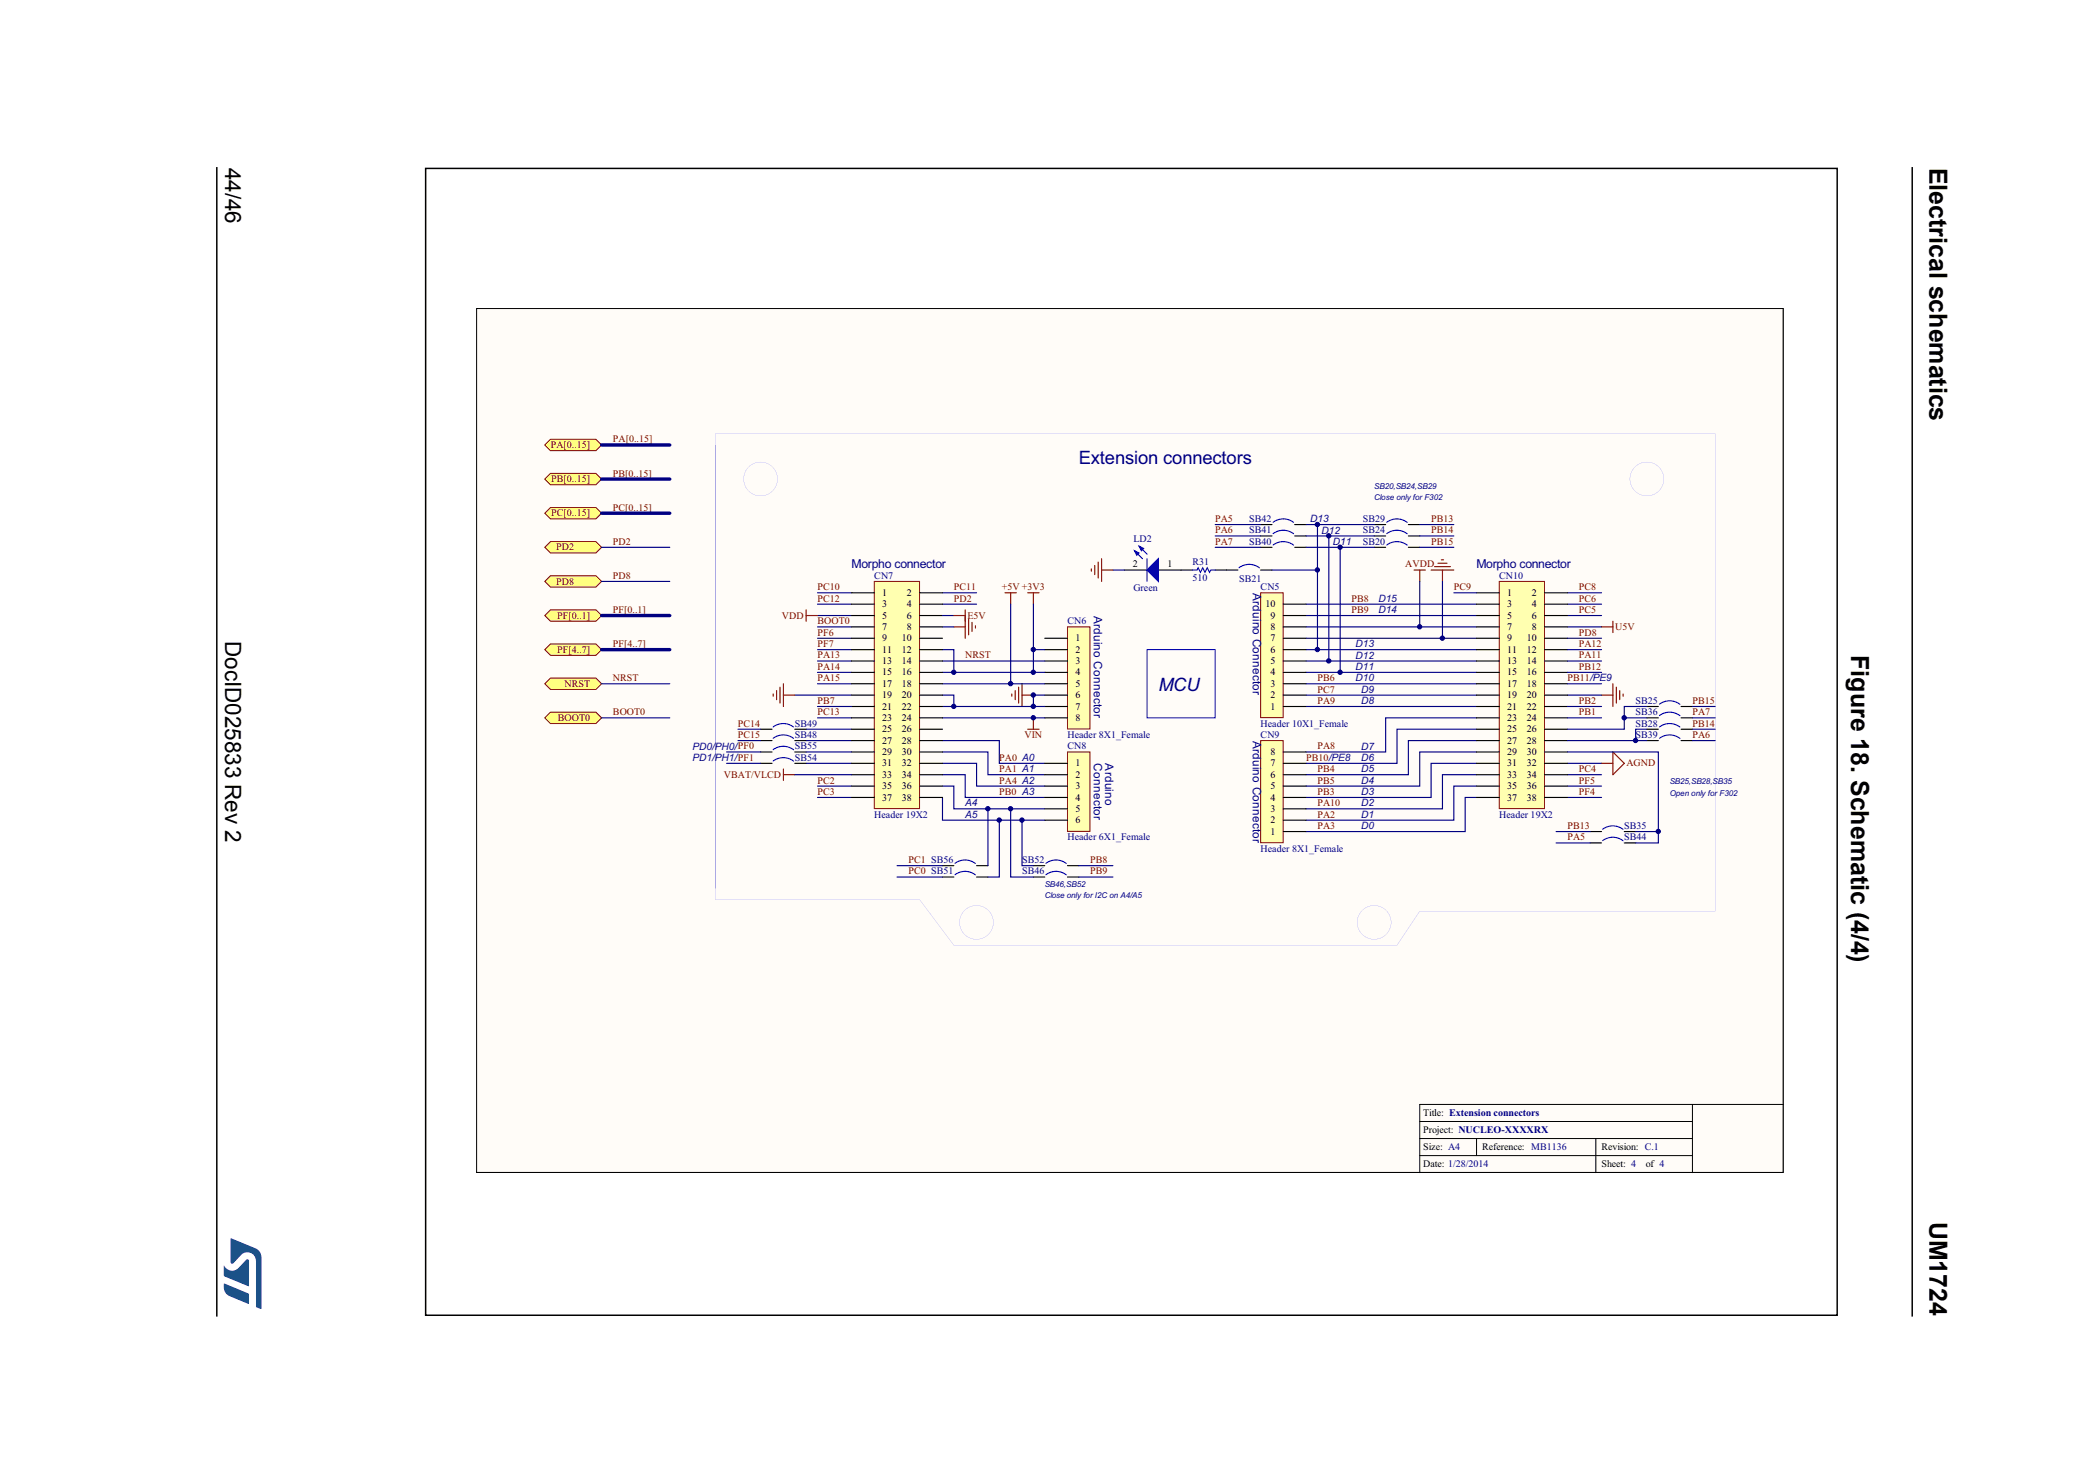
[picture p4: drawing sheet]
<svg xmlns="http://www.w3.org/2000/svg" width="297mm" height="210mm" viewBox="0 0 297 210" stroke-linecap="round" stroke-linejoin="round" font-family="sans-serif">
<path d="M30.7 23.7v162.5M270.7 23.7v162.5" fill="none" stroke="#000" stroke-width=".21"/>
<path d="M31.7 175.3h5.3v10h-5.3z" fill="#fff"/>
<g fill="#005189">
<path d="M32.7 175.3l3.5 1.4a1.34 1.34 0 0 1 .8 1.2v7.3l-.1 .1-.7-.4v-6.4a1.22 1.22 0 0 0-.8-1.2 1.22 1.22 0 0 0-1.4 .4l-.9 1.1-.2 .1-.2-.1z"/>
<path d="M31.7 181.7l3.5 1.4v1.4l-1.6-.6a2.16 2.16 0 0 1-1.9-1.3z"/>
<path d="M31.7 179.1a1.43 1.43 0 0 0 1.8 .6l1.3-1.4 .2-.1 .2 .1v3.7l-3.4-1.3-.1-.2z"/>
</g>
<path d="M67.5 43.7h184.9v122.2h-184.9z" fill="#fffcf8"/>
<path d="M67.5 43.7h184.9v122.2h-184.9z" fill="none" stroke="#000" stroke-width=".14"/>
<path d="M67.5 43.7h184.9v122.2h-184.9z" fill="#fffcf8"/>
<path d="M67.5 43.7h184.9v122.2h-184.9zM201 158.7h38.6M239.6 156.3v9.7M252.5 156.3h-51.5v9.7M201 161.1h38.6M201 163.6h38.6M209 161.1v2.5M225.9 161.1v4.9" fill="none" stroke="#000" stroke-width=".14"/>
<g fill="none" stroke="#000080" stroke-width=".16">
<path d="M184.9 85.5h24.1M184.9 87.1h24.1M184.9 88.7h24.1M184.9 90.3h24.1M184.9 92h24.1M184.9 93.6h24.1M184.9 95.2h24.1M184.9 96.8h24.1M184.9 98.4h24.1M184.9 100h24.1M114.1 103.2h6.5M114.1 104.8h6.5"/>
<path d="M114.1 108h6.5M115.7 111.3h4.9M133.4 104.8h8.1v3.2h6.4M133.4 106.4h6.5v3.3h8M133.4 108h4.8v3.3h9.7M133.4 109.7h3.2v3.2h11.3M133.4 111.3h1.6v3.2h12.9M133.4 112.9v3.2h14.5M133.4 101.6h14.5M209 101.6h-12.8v4.8h-11.3M209 103.2h-11.2v4.8h-12.9M209 104.8h-9.6v4.9h-14.5"/>
<path d="M209 106.4h-8v4.9h-16.1M209 108h-6.4v4.9h-17.7M209 109.7h-4.8v4.8h-19.3M209 111.3h-3.2v4.8h-20.9M209 112.9h-1.6v4.8h-22.5"/>
</g>
<g fill="none" stroke="#800000" stroke-width=".16">
<path d="M203.6 79.7h1.2M204 79.2h.4M142.3 83.9h1.6M143.1 83.9v1.6M143.2 98.2v.3M143.7 97.7v1.3M144.2 97.3v2.2M144.7 98.4h1.6M144.7 96.8v3.2M145.5 83.9h1.6M146.3 83.9v1.6M202.6 80.7h3.2"/>
<path d="M203.1 80.2h2.2M204.2 80.7v1.6"/>
</g>
<path d="M151.1 106.4h3.2v11.3h-3.2z" fill="#ffffb0"/>
<path d="M151.1 106.4h3.2v11.3h-3.2z" fill="none" stroke="#800000" stroke-width=".14"/>
<path d="M147.9 108h3.2M147.9 109.7h3.2M147.9 111.3h3.2M147.9 112.9h3.2M147.9 114.5h3.2M147.9 116.1h3.2" fill="none" stroke="#000" stroke-width=".16"/>
<path d="M151.1 88.7h3.2v14.5h-3.2z" fill="#ffffb0"/>
<path d="M151.1 88.7h3.2v14.5h-3.2z" fill="none" stroke="#800000" stroke-width=".14"/>
<path d="M147.9 90.3h3.2M147.9 92h3.2M147.9 93.6h3.2M147.9 95.2h3.2M147.9 96.8h3.2M147.9 98.4h3.2M147.9 100h3.2M147.9 101.6h3.2" fill="none" stroke="#000" stroke-width=".16"/>
<path d="M178.5 104.8h3.1v14.5h-3.1z" fill="#ffffb0"/>
<path d="M178.5 104.8h3.1v14.5h-3.1z" fill="none" stroke="#800000" stroke-width=".14"/>
<path d="M181.7 117.7h3.2M181.7 116.1h3.2M181.7 114.5h3.2M181.7 112.9h3.2M181.7 111.3h3.2M181.7 109.7h3.2M181.7 108h3.2M181.7 106.4h3.2" fill="none" stroke="#000" stroke-width=".16"/>
<path d="M178.5 83.9h3.1v17.7h-3.1z" fill="#ffffb0"/>
<path d="M178.5 83.9h3.1v17.7h-3.1z" fill="none" stroke="#800000" stroke-width=".14"/>
<path d="M181.7 100h3.2M181.7 98.4h3.2M181.7 96.8h3.2M181.7 95.2h3.2M181.7 93.6h3.2M181.7 92h3.2M181.7 90.3h3.2M181.7 88.7h3.2M181.7 87.1h3.2M181.7 85.5h3.2" fill="none" stroke="#000" stroke-width=".16"/>
<path d="M133.4 100h14.5M133.4 96.8h14.5M133.4 95.2h14.5M133.4 93.6h14.5M133.4 98.4h1.6v1.6M133.4 91.9h1.6v3.3M143.1 85.5v11.3M147.9 98.4h-1.6v1.6M204.2 82.3v8" fill="none" stroke="#000080" stroke-width=".16"/>
<path d="M101.2 61.4h141.6v67.6h-41.8l-3.2 4.8h-62.8l-4.8-6.4h-29l.1-64.4v64.3h28.9l4.8 6.5h62.8l3.2-4.8h41.8v-67.6h-141.5l-.1 64.3z" fill="#00f"/>
<circle cx="138.2" cy="130.6" r="2.39" fill="#fffcf8"/>
<path d="M135.8 130.6a2.41 2.41 0 0 1 4.8 0 2.41 2.41 0 0 1-4.8 0zM135.8 130.6a2.4 2.4 0 0 0 4.8 0 2.4 2.4 0 0 0-4.8 0z" fill="#0000f8"/>
<path d="M145.5 103.2h1.6M146.3 101.6v1.6" fill="none" stroke="#800000" stroke-width=".16"/>
<circle cx="194.5" cy="130.6" r="2.39" fill="#fffcf8"/>
<path d="M192.1 130.6a2.41 2.41 0 0 1 4.8 0 2.41 2.41 0 0 1-4.8 0zM192.1 130.6a2.4 2.4 0 0 0 4.8 0 2.4 2.4 0 0 0-4.8 0z" fill="#0000f8"/>
<circle cx="233.1" cy="67.8" r="2.39" fill="#fffcf8"/>
<path d="M230.7 67.8a2.41 2.41 0 0 1 4.8 0 2.41 2.41 0 0 1-4.8 0zM230.7 67.8a2.4 2.4 0 0 0 4.8 0 2.4 2.4 0 0 0-4.8 0z" fill="#0000f8"/>
<circle cx="107.7" cy="67.8" r="2.39" fill="#fffcf8"/>
<path d="M105.3 67.8a2.41 2.41 0 0 1 4.8 0 2.41 2.41 0 0 1-4.8 0zM105.3 67.8a2.4 2.4 0 0 0 4.8 0 2.4 2.4 0 0 0-4.8 0z" fill="#0000f8"/>
<g fill="none" stroke="#000080" stroke-width=".16">
<path d="M112.5 98.4h8.1M115.7 87.1h4.9M115.7 88.7h4.9M115.7 90.3h4.9M115.7 93.6h4.9M115.7 95.2h4.9M115.7 92h4.9M115.7 83.9h4.9M115.7 85.5h4.9M221.9 88.7h4.8M221.9 83.9h4.8M221.9 85.5h4.8"/>
<path d="M221.9 108h4.8M221.9 111.3h4.8"/>
</g>
<path d="M77.1 63l.8-.8h6.5l.8 .8-.8 .8h-6.5z" fill-rule="evenodd" fill="#ffff80"/>
<path d="M77.9 62.2h6.5l.8 .8-.8 .8h-6.5l-.8-.8z" fill="none" stroke="#800000" stroke-width=".14"/>
<path d="M85.2 63h9.6" fill="none" stroke="#000080" stroke-width=".48"/>
<path d="M77.9 67h6.5l.8 .8-.8 .8h-6.5l-.8-.8z" fill-rule="evenodd" fill="#ffff80"/>
<path d="M77.9 67h6.5l.8 .8-.8 .8h-6.5l-.8-.8z" fill="none" stroke="#800000" stroke-width=".14"/>
<path d="M85.2 67.8h9.6" fill="none" stroke="#000080" stroke-width=".48"/>
<path d="M77.9 71.8h6.5l.8 .8-.8 .8h-6.5l-.8-.8z" fill-rule="evenodd" fill="#ffff80"/>
<path d="M77.9 71.8h6.5l.8 .8-.8 .8h-6.5l-.8-.8z" fill="none" stroke="#800000" stroke-width=".14"/>
<path d="M85.2 72.6h9.6" fill="none" stroke="#000080" stroke-width=".48"/>
<path d="M77.9 76.7h6.5l.8 .8-.8 .8h-6.5l-.8-.8z" fill-rule="evenodd" fill="#ffff80"/>
<path d="M77.9 76.7h6.5l.8 .8-.8 .8h-6.5l-.8-.8z" fill="none" stroke="#800000" stroke-width=".14"/>
<path d="M85.2 77.5h9.6" fill="none" stroke="#000080" stroke-width=".16"/>
<path d="M77.9 81.5h6.5l.8 .8-.8 .8h-6.5l-.8-.8z" fill-rule="evenodd" fill="#ffff80"/>
<path d="M77.9 81.5h6.5l.8 .8-.8 .8h-6.5l-.8-.8z" fill="none" stroke="#800000" stroke-width=".14"/>
<path d="M85.2 82.3h9.6" fill="none" stroke="#000080" stroke-width=".16"/>
<path d="M77.9 86.3h6.5l.8 .8-.8 .8h-6.5l-.8-.8z" fill-rule="evenodd" fill="#ffff80"/>
<path d="M77.9 86.3h6.5l.8 .8-.8 .8h-6.5l-.8-.8z" fill="none" stroke="#800000" stroke-width=".14"/>
<path d="M85.2 87.1h9.6" fill="none" stroke="#000080" stroke-width=".48"/>
<path d="M109.5 98.2v.3M109.9 97.7v1.3M110.4 97.3v2.2M110.9 98.4h1.6M110.9 96.8v3.2M226.7 98.4h1.6M228.3 96.8v3.2M228.8 97.3v2.2M229.3 97.7v1.3M229.8 98.2v.3M226.7 108h1.6M228.3 106.4l1.6 1.6-1.6 1.7z" fill="none" stroke="#800000" stroke-width=".16"/>
<path d="M133.4 83.9h4.8M115.7 112.9h4.9M221.9 109.7h4.8M221.9 112.9h4.8" fill="none" stroke="#000080" stroke-width=".16"/>
<path d="M77.9 96h6.5l.8 .8-.8 .8h-6.5l-.8-.8z" fill-rule="evenodd" fill="#ffff80"/>
<path d="M77.9 96h6.5l.8 .8-.8 .8h-6.5l-.8-.8z" fill="none" stroke="#800000" stroke-width=".14"/>
<path d="M85.2 96.8h9.6M147.9 92h-1.6v3.2M201 82.3v6.4M102.9 106.4h4.8M102.9 108h4.8M104.5 103.2h3.2M104.5 104.8h3.2" fill="none" stroke="#000080" stroke-width=".16"/>
<path d="M107.7 104.8h1.6M107.7 103.2h1.6M107.7 106.4h1.6M107.7 108h1.6M112.5 104.8h1.6M112.5 103.2h1.6M112.5 106.4h1.6M112.5 108h1.6" fill="none" stroke="#000" stroke-width=".16"/>
<path d="M109.5 104.5a2.4 2.4 0 0 1 2.8 0M109.5 102.9a2.4 2.4 0 0 1 2.8 0M109.5 106.1a2.4 2.4 0 0 1 2.8 0M109.5 107.7a2.4 2.4 0 0 1 2.8 0" fill="none" stroke="#00f" stroke-width=".16"/>
<path d="M114.1 87.1h1.6M114.1 86.3v1.6M200.2 80.7h1.6M201 80.7v1.6M226.7 88.7h1.6M228.3 87.9v1.6" fill="none" stroke="#800000" stroke-width=".16"/>
<path d="M77.9 100.8h6.5l.8 .8-.8 .8h-6.5l-.8-.8z" fill-rule="evenodd" fill="#ffff80"/>
<path d="M77.9 100.8h6.5l.8 .8-.8 .8h-6.5l-.8-.8z" fill="none" stroke="#800000" stroke-width=".14"/>
<path d="M221.9 87.1h4.8M85.2 101.6h9.6" fill="none" stroke="#000080" stroke-width=".16"/>
<path d="M110.9 109.7h1.6M110.9 108.8v1.7" fill="none" stroke="#800000" stroke-width=".16"/>
<path d="M77.9 91.1h6.5l.8 .9-.8 .8h-6.5l-.8-.8z" fill-rule="evenodd" fill="#ffff80"/>
<path d="M77.9 91.1h6.5l.8 .9-.8 .8h-6.5l-.8-.8z" fill="none" stroke="#800000" stroke-width=".14"/>
<path d="M85.2 92h9.6" fill="none" stroke="#000080" stroke-width=".48"/>
<g fill="none" stroke="#000080" stroke-width=".16">
<path d="M172 74.2h6.5M172 75.9h6.5M172 77.5h6.5M184.9 74.2h9.6M184.9 75.9h9.6M184.9 77.5h9.6M186.5 74.2v17.8M188.1 75.9v17.7M189.7 77.5v17.7M201 74.2h4.8M201 75.9h4.8M201 77.5h4.8"/>
<path d="M115.7 96.8h4.9M133.4 88.7h1.6M133.4 85.5h4.8M146.3 85.5v6.5M221.9 98.4h4.8M239.6 100h3.2M115.7 101.6h4.9M139.9 114.5v8M141.5 116.1v8h-1.6M143.1 114.5v9.6h3.2M144.7 116.1v6.4h1.6M220.3 117.7h4.8"/>
<path d="M220.3 119.3h4.8M239.6 101.6h3.2M239.6 103.2h3.2M239.6 104.8h3.2M127 122.5h6.4M127 124.1h6.4M152.7 122.5h4.9M152.7 124.1h4.9"/>
</g>
<path d="M135 88.7h1.6M136.6 87.1v3.2M137.1 87.6v2.3M137.6 88.1v1.3M138.1 88.6v.3" fill="none" stroke="#800000" stroke-width=".16"/>
<g fill="none" stroke="#000" stroke-width=".16">
<path d="M178.5 74.2h1.6M178.5 75.9h1.6M178.5 77.5h1.6M183.3 74.2h1.6M183.3 75.9h1.6M183.3 77.5h1.6M194.5 74.2h1.7M194.5 75.9h1.7M194.5 77.5h1.7M199.4 74.2h1.6M199.4 75.9h1.6M199.4 77.5h1.6"/>
<path d="M233.2 100h1.6M238 100h1.6M225.1 117.7h1.6M225.1 119.3h1.6M229.9 117.7h1.6M229.9 119.3h1.6M233.2 101.6h1.6M233.2 103.2h1.6M233.2 104.8h1.6M238 101.6h1.6M238 103.2h1.6M238 104.8h1.6"/>
<path d="M133.4 122.5h1.6M133.4 124.1h1.6M138.2 122.5h1.7M138.2 124.1h1.7M146.3 122.5h1.6M146.3 124.1h1.6M151.1 122.5h1.6M151.1 124.1h1.6"/>
</g>
<g fill="none" stroke="#00f" stroke-width=".16">
<path d="M180.2 73.9a2.4 2.4 0 0 1 2.9 0M180.2 75.5a2.4 2.4 0 0 1 2.9 0M180.2 77.1a2.4 2.4 0 0 1 2.9 .1M196.3 73.9a2.4 2.4 0 0 1 2.9 0M196.3 75.5a2.4 2.4 0 0 1 2.9 0M196.3 77.1a2.4 2.4 0 0 1 2.9 .1M234.9 99.7a2.4 2.4 0 0 1 2.9 0M226.9 117.4a2.4 2.4 0 0 1 2.9 0M226.9 119a2.4 2.4 0 0 1 2.9 0M234.9 101.3a2.4 2.4 0 0 1 2.9 0M234.9 102.9a2.4 2.4 0 0 1 2.9 0M234.9 104.5a2.4 2.4 0 0 1 2.9 0"/>
<path d="M135.2 122.2a2.4 2.4 0 0 1 2.9 0M135.2 123.8a2.4 2.4 0 0 1 2.9 0M148.1 122.2a2.4 2.4 0 0 1 2.8 0M148.1 123.8a2.4 2.4 0 0 1 2.8 0"/>
</g>
<path d="M162.4 92h9.6v9.6h-9.6z" fill="none" stroke="#00f" stroke-width=".14"/>
<path d="M123.8 82.3h6.4v32.1h-6.4z" fill="#ffffb0"/>
<path d="M123.8 82.3h6.4v32.1h-6.4z" fill="none" stroke="#800000" stroke-width=".14"/>
<g fill="none" stroke="#000" stroke-width=".16">
<path d="M120.6 83.9h3.2M120.6 85.5h3.2M120.6 87.1h3.2M120.6 88.7h3.2M120.6 90.3h3.2M120.6 92h3.2M120.6 93.6h3.2M120.6 95.2h3.2M120.6 96.8h3.2M120.6 98.4h3.2M120.6 100h3.2M130.2 83.9h3.2"/>
<path d="M130.2 85.5h3.2M130.2 87.1h3.2M130.2 88.7h3.2M130.2 90.3h3.2M130.2 92h3.2M130.2 93.6h3.2M130.2 95.2h3.2M130.2 96.8h3.2M130.2 98.4h3.2M130.2 100h3.2M120.6 101.6h3.2M120.6 103.2h3.2"/>
<path d="M120.6 104.8h3.2M120.6 106.4h3.2M120.6 108h3.2M120.6 109.7h3.2M120.6 111.3h3.2M120.6 112.9h3.2M130.2 101.6h3.2M130.2 103.2h3.2M130.2 104.8h3.2M130.2 106.4h3.2M130.2 108h3.2M130.2 109.7h3.2"/>
<path d="M130.2 111.3h3.2M130.2 112.9h3.2"/>
</g>
<path d="M212.2 82.3h6.4v32.1h-6.4z" fill="#ffffb0"/>
<path d="M212.2 82.3h6.4v32.1h-6.4z" fill="none" stroke="#800000" stroke-width=".14"/>
<g fill="none" stroke="#000" stroke-width=".16">
<path d="M159.2 80.7h3.2M164 80.7h3.2M209 83.9h3.2M209 85.5h3.2M209 87.1h3.2M209 88.7h3.2M209 90.3h3.2M209 92h3.2M209 93.6h3.2M209 95.2h3.2M209 96.8h3.2M209 98.4h3.2"/>
<path d="M209 100h3.2M218.7 83.9h3.2M218.7 85.5h3.2M218.7 87.1h3.2M218.7 88.7h3.2M218.7 90.3h3.2M218.7 92h3.2M218.7 93.6h3.2M218.7 95.2h3.2M218.7 96.8h3.2M218.7 98.4h3.2M218.7 100h3.2"/>
<path d="M209 101.6h3.2M209 103.2h3.2M209 104.8h3.2M209 106.4h3.2M209 108h3.2M209 109.7h3.2M209 111.3h3.2M209 112.9h3.2M218.7 101.6h3.2M218.7 103.2h3.2M218.7 104.8h3.2M218.7 106.4h3.2"/>
<path d="M218.7 108h3.2M218.7 109.7h3.2M218.7 111.3h3.2M218.7 112.9h3.2"/>
</g>
<g fill="none" stroke="#000080" stroke-width=".16">
<path d="M115.7 100h4.9M205.8 83.9h3.2M221.9 100h4.8M221.9 90.3h4.8M221.9 91.9h4.8M221.9 93.6h4.8M221.9 95.2h4.8M221.9 96.8h4.8M233.2 100h-3.3v3.2h-8M112.5 109.7h8.1M114.1 106.4h6.5M221.9 106.4h12.9v12.9h-3.3"/>
<path d="M221.9 101.6h4.8M221.9 104.8h11.3M229.9 101.6h3.3M231.5 117.7h3.3M233.2 103.2h-1.7v1.6"/>
</g>
<path d="M164 79.1v3.2l-1.6-1.6z" fill="#00f"/>
<path d="M160.6 77.9l1.1 1.2M161.3 77.3l1.1 1.1M164 79.1v3.2l-1.6-1.6z" fill="none" stroke="#00f" stroke-width=".16"/>
<path d="M160.6 77.9l.7 .4-.4 .3z" fill="#00f"/>
<path d="M160.6 77.9l.7 .4-.4 .3z" fill="none" stroke="#00f" stroke-width=".16"/>
<path d="M161.3 77.3l.6 .3-.3 .3z" fill="#00f"/>
<path d="M161.3 77.3l.6 .3-.3 .3zM162.4 79.1v3.2M168.8 80.7h.7l.1-.3 .3 .6 .4-.6 .3 .6 .3-.6 .3 .6 .2-.3h.6M175.4 80.4a2.4 2.4 0 0 1 2.9 0" fill="none" stroke="#00f" stroke-width=".16"/>
<path d="M167.2 80.7h1.6M172 80.7h3.2M178.5 80.7h1.6" fill="none" stroke="#000" stroke-width=".16"/>
<path d="M133.4 87.1h1.6M157.6 80.7h1.6M180.1 80.7h6.4" fill="none" stroke="#000080" stroke-width=".16"/>
<path d="M155.5 79.6v2.2M155.9 79.1v3.2M135 87.1h1.6M136.6 86.3v1.6M154.5 80.5v.3M155 80v1.3M155.9 80.7h1.7" fill="none" stroke="#800000" stroke-width=".16"/>
<circle cx="135" cy="100" r=".31" fill="#000080"/>
<circle cx="135" cy="100" r=".31" fill="none" stroke="#000080" stroke-width=".14"/>
<circle cx="135" cy="95.2" r=".31" fill="#000080"/>
<circle cx="135" cy="95.2" r=".31" fill="none" stroke="#000080" stroke-width=".14"/>
<circle cx="139.8" cy="114.5" r=".31" fill="#000080"/>
<circle cx="139.8" cy="114.5" r=".31" fill="none" stroke="#000080" stroke-width=".14"/>
<circle cx="141.4" cy="116.1" r=".31" fill="#000080"/>
<circle cx="141.4" cy="116.1" r=".31" fill="none" stroke="#000080" stroke-width=".14"/>
<circle cx="143.1" cy="114.5" r=".31" fill="#000080"/>
<circle cx="143.1" cy="114.5" r=".31" fill="none" stroke="#000080" stroke-width=".14"/>
<circle cx="143.1" cy="96.8" r=".31" fill="#000080"/>
<circle cx="143.1" cy="96.8" r=".31" fill="none" stroke="#000080" stroke-width=".14"/>
<circle cx="144.7" cy="116.1" r=".31" fill="#000080"/>
<circle cx="144.7" cy="116.1" r=".31" fill="none" stroke="#000080" stroke-width=".14"/>
<circle cx="146.3" cy="101.6" r=".31" fill="#000080"/>
<circle cx="146.3" cy="101.6" r=".31" fill="none" stroke="#000080" stroke-width=".14"/>
<circle cx="146.3" cy="100" r=".31" fill="#000080"/>
<circle cx="146.3" cy="100" r=".31" fill="none" stroke="#000080" stroke-width=".14"/>
<circle cx="146.3" cy="98.4" r=".31" fill="#000080"/>
<circle cx="146.3" cy="98.4" r=".31" fill="none" stroke="#000080" stroke-width=".14"/>
<circle cx="146.3" cy="95.2" r=".31" fill="#000080"/>
<circle cx="146.3" cy="95.2" r=".31" fill="none" stroke="#000080" stroke-width=".14"/>
<circle cx="146.3" cy="91.9" r=".31" fill="#000080"/>
<circle cx="146.3" cy="91.9" r=".31" fill="none" stroke="#000080" stroke-width=".14"/>
<circle cx="186.5" cy="91.9" r=".31" fill="#000080"/>
<circle cx="186.5" cy="91.9" r=".31" fill="none" stroke="#000080" stroke-width=".14"/>
<circle cx="186.5" cy="80.7" r=".31" fill="#000080"/>
<circle cx="186.5" cy="80.7" r=".31" fill="none" stroke="#000080" stroke-width=".14"/>
<circle cx="186.5" cy="74.2" r=".31" fill="#000080"/>
<circle cx="186.5" cy="74.2" r=".31" fill="none" stroke="#000080" stroke-width=".14"/>
<circle cx="188.1" cy="93.5" r=".31" fill="#000080"/>
<circle cx="188.1" cy="93.5" r=".31" fill="none" stroke="#000080" stroke-width=".14"/>
<circle cx="188.1" cy="75.8" r=".31" fill="#000080"/>
<circle cx="188.1" cy="75.8" r=".31" fill="none" stroke="#000080" stroke-width=".14"/>
<circle cx="189.7" cy="95.2" r=".31" fill="#000080"/>
<circle cx="189.7" cy="95.2" r=".31" fill="none" stroke="#000080" stroke-width=".14"/>
<circle cx="189.7" cy="77.5" r=".31" fill="#000080"/>
<circle cx="189.7" cy="77.5" r=".31" fill="none" stroke="#000080" stroke-width=".14"/>
<circle cx="201" cy="88.7" r=".31" fill="#000080"/>
<circle cx="201" cy="88.7" r=".31" fill="none" stroke="#000080" stroke-width=".14"/>
<circle cx="204.2" cy="90.3" r=".31" fill="#000080"/>
<circle cx="204.2" cy="90.3" r=".31" fill="none" stroke="#000080" stroke-width=".14"/>
<circle cx="229.9" cy="101.6" r=".31" fill="#000080"/>
<circle cx="229.9" cy="101.6" r=".31" fill="none" stroke="#000080" stroke-width=".14"/>
<circle cx="231.5" cy="104.8" r=".31" fill="#000080"/>
<circle cx="231.5" cy="104.8" r=".31" fill="none" stroke="#000080" stroke-width=".14"/>
<circle cx="234.7" cy="117.7" r=".31" fill="#000080"/>
<circle cx="234.7" cy="117.7" r=".31" fill="none" stroke="#000080" stroke-width=".14"/>
<path d="M60.3 23.8h199.8v162.4h-199.8z" fill="none" stroke="#000" stroke-width=".21"/>
<g font-size="3.5">
<text x="273.1" y="23.7" transform="rotate(90 273.1 23.7)">Electrical schematics</text>
<text x="262" y="92.7" transform="rotate(90 262 92.7)">Figure 18. Schematic (4/4)</text>
<text x="273.1" y="172.9" transform="rotate(90 273.1 172.9)">UM1724</text>
</g>
<g font-size="3.2">
<text x="31.9" y="23.7" transform="rotate(90 31.9 23.7)">44/46</text>
<text x="31.9" y="90.7" transform="rotate(90 31.9 90.7)">DocID025833 Rev 2</text>
</g>
<g font-size="2.6" fill="#000080">
<text x="152.7" y="65.7">Extension connectors</text>
<text x="164" y="97.9">MCU</text>
</g>
<g font-size="1.7" fill="#000080">
<text x="120.6" y="80.3">Morpho connector</text>
<text x="177.4" y="83.9" transform="rotate(90 177.4 83.9)">Arduino Connector</text>
<text x="209" y="80.3">Morpho connector</text>
<text x="154.8" y="87.1" transform="rotate(90 154.8 87.1)">Arduino Connector</text>
<text x="177.4" y="104.8" transform="rotate(90 177.4 104.8)">Arduino Connector</text>
<text x="154.8" y="108" transform="rotate(90 154.8 108)">Connector</text>
<text x="156.5" y="108" transform="rotate(90 156.5 108)">Arduino</text>
</g>
<g font-size="1.4" fill="#800000">
<text x="78" y="63.4">PA[0..15]</text>
<text x="86.8" y="62.6">PA[0..15]</text>
<text x="78" y="68.3">PB[0..15]</text>
<text x="86.8" y="67.4">PB[0..15]</text>
<text x="78" y="73.1">PC[0..15]</text>
<text x="78.7" y="77.9">PD2</text>
<text x="86.8" y="72.3">PC[0..15]</text>
<text x="86.8" y="77.1">PD2</text>
<text x="172" y="73.9">PA5</text>
<text x="172" y="75.5">PA6</text>
<text x="172" y="77.1">PA7</text>
<text x="202.6" y="73.9">PB13</text>
<text x="202.6" y="77.1">PB15</text>
<text x="202.6" y="75.5">PB14</text>
<text x="78.7" y="82.7">PD8</text>
<text x="86.8" y="81.9">PD8</text>
<text x="115.7" y="83.5">PC10</text>
<text x="135" y="83.5">PC11</text>
<text x="141.8" y="83.5">+5V +3V3</text>
<text x="198.9" y="80.3">AVDD</text>
<text x="205.8" y="83.5">PC9</text>
<text x="223.5" y="83.5">PC8</text>
<text x="78.9" y="87.6">PF[0..1]</text>
<text x="86.8" y="86.8">PF[0..1]</text>
<text x="110.7" y="87.6">VDD</text>
<text x="115.7" y="88.4">BOOT0</text>
<text x="115.7" y="90">PF6</text>
<text x="115.7" y="85.1">PC12</text>
<text x="135" y="85.1">PD2</text>
<text x="137" y="87.6">E5V</text>
<text x="191.3" y="85.1">PB8</text>
<text x="191.3" y="86.8">PB9</text>
<text x="223.5" y="86.8">PC5</text>
<text x="223.5" y="85.1">PC6</text>
<text x="223.5" y="90">PD8</text>
<text x="228.7" y="89.2">U5V</text>
<text x="78.9" y="92.4">PF[4..7]</text>
<text x="86.8" y="91.6">PF[4..7]</text>
<text x="115.7" y="91.6">PF7</text>
<text x="115.7" y="93.2">PA13</text>
<text x="115.7" y="94.8">PA14</text>
<text x="136.6" y="93.2">NRST</text>
<text x="223.5" y="93.2">PA11</text>
<text x="223.5" y="91.6">PA12</text>
<text x="223.5" y="94.8">PB12</text>
<text x="79.9" y="97.2">NRST</text>
<text x="86.8" y="101.2">BOOT0</text>
<text x="86.8" y="96.4">NRST</text>
<text x="115.7" y="96.4">PA15</text>
<text x="115.7" y="99.6">PB7</text>
<text x="115.7" y="101.2">PC13</text>
<text x="186.5" y="99.6">PA9</text>
<text x="186.5" y="98">PC7</text>
<text x="186.5" y="96.4">PB6</text>
<text x="221.9" y="96.4">PB11/PE9</text>
<text x="223.5" y="99.6">PB2</text>
<text x="223.5" y="101.2">PB1</text>
<text x="239.6" y="99.6">PB15</text>
<text x="239.6" y="101.2">PA7</text>
<text x="79" y="102">BOOT0</text>
<text x="104.5" y="102.9">PC14</text>
<text x="104.5" y="104.5">PC15</text>
<text x="141.5" y="107.7">PA0 A0</text>
<text x="145" y="104.5">VIN</text>
<text x="184.9" y="107.7">PB10/PE8</text>
<text x="186.5" y="106.1">PA8</text>
<text x="239.6" y="102.9">PB14</text>
<text x="239.6" y="104.5">PA6</text>
<text x="102.5" y="110.1">VBAT/VLCD</text>
<text x="115.7" y="110.9">PC2</text>
<text x="115.7" y="112.5">PC3</text>
<text x="141.5" y="109.3">PA1 A1</text>
<text x="141.5" y="110.9">PA4 A2</text>
<text x="141.5" y="112.5">PB0 A3</text>
<text x="186.5" y="110.9">PB5</text>
<text x="186.5" y="112.5">PB3</text>
<text x="186.5" y="109.3">PB4</text>
<text x="223.5" y="109.3">PC4</text>
<text x="223.5" y="112.5">PF4</text>
<text x="223.5" y="110.9">PF5</text>
<text x="230.3" y="108.5">AGND</text>
<text x="186.5" y="115.7">PA2</text>
<text x="186.5" y="114.1">PA10</text>
<text x="186.5" y="117.3">PA3</text>
<text x="221.9" y="117.3">PB13</text>
<text x="221.9" y="118.9">PA5</text>
<text x="128.6" y="123.8">PC0 SB51</text>
<text x="128.6" y="122.2">PC1 SB56</text>
<text x="154.3" y="122.2">PB8</text>
<text x="154.3" y="123.8">PB9</text>
</g>
<g font-size="1.4" fill="#000080">
<text x="160.4" y="76.8">LD2</text>
<text x="176.9" y="73.9">SB42</text>
<text x="176.9" y="75.5">SB41</text>
<text x="176.9" y="77.1">SB40</text>
<text x="192.9" y="73.9">SB29</text>
<text x="192.9" y="75.5">SB24</text>
<text x="192.9" y="77.1">SB20</text>
<text x="123.8" y="81.9">CN7</text>
<text x="160.4" y="83.7">Green</text>
<text x="168.8" y="80">R31</text>
<text x="168.8" y="82.3">510</text>
<text x="175.4" y="82.4">SB21</text>
<text x="178.5" y="83.5">CN5</text>
<text x="212.2" y="81.9">CN10</text>
<text x="151.1" y="88.4">CN6</text>
<text x="231.5" y="99.6">SB25</text>
<text x="231.5" y="101.2">SB36</text>
<text x="112.5" y="104.5">SB48</text>
<text x="112.5" y="102.9">SB49</text>
<text x="112.5" y="106.1">SB55</text>
<text x="112.5" y="107.7">SB54</text>
<text x="151.1" y="106.1">CN8</text>
<text x="151.1" y="104.5">Header 8X1_Female</text>
<text x="178.5" y="102.9">Header 10X1_Female</text>
<text x="178.5" y="104.5">CN9</text>
<text x="231.5" y="102.9">SB28</text>
<text x="231.5" y="104.5">SB39</text>
<text x="123.8" y="115.7">Header 19X2</text>
<text x="151.1" y="118.9">Header 6X1_Female</text>
<text x="212.2" y="115.7">Header 19X2</text>
<text x="229.9" y="117.3">SB35</text>
<text x="229.9" y="118.9">SB44</text>
<text x="144.7" y="122.2">SB52</text>
<text x="144.7" y="123.8">SB46</text>
<text x="178.5" y="120.6">Header 8X1_Female</text>
</g>
<g font-size="1.4" fill="#0c0087">
<text x="185.5" y="73.9">D13</text>
<text x="187.1" y="75.5">D12</text>
<text x="188.7" y="77.1">D11</text>
<text x="195.1" y="86.8">D14</text>
<text x="195.1" y="85.2">D15</text>
<text x="191.9" y="91.6">D13</text>
<text x="191.9" y="93.2">D12</text>
<text x="191.9" y="94.8">D11</text>
<text x="191.9" y="96.4">D10</text>
<text x="192.7" y="99.7">D8</text>
<text x="192.7" y="98.1">D9</text>
<text x="98" y="106.1">PD0/PH0/PF0</text>
<text x="98" y="107.7">PD1/PH1/PF1</text>
<text x="192.7" y="107.7">D6</text>
<text x="192.7" y="106.1">D7</text>
<text x="192.7" y="110.9">D4</text>
<text x="192.7" y="112.5">D3</text>
<text x="192.7" y="109.3">D5</text>
<text x="136.6" y="114.2">A4</text>
<text x="136.6" y="115.8">A5</text>
<text x="192.7" y="117.4">D0</text>
<text x="192.7" y="115.8">D1</text>
<text x="192.7" y="114.2">D2</text>
</g>
<g font-size="1.4">
<text x="160.4" y="80.3">2</text>
<text x="165.3" y="80.3">1</text>
<text x="124.9" y="84.3">1</text>
<text x="124.9" y="86">3</text>
<text x="124.9" y="87.6">5</text>
<text x="124.9" y="89.2">7</text>
<text x="128.4" y="84.3">2</text>
<text x="128.4" y="86">4</text>
<text x="128.4" y="87.6">6</text>
<text x="128.4" y="89.2">8</text>
<text x="179.1" y="86">10</text>
<text x="179.8" y="89.2">8</text>
<text x="179.8" y="87.6">9</text>
<text x="213.4" y="84.3">1</text>
<text x="213.4" y="86">3</text>
<text x="213.4" y="87.6">5</text>
<text x="213.4" y="89.2">7</text>
<text x="216.8" y="84.3">2</text>
<text x="216.8" y="86">4</text>
<text x="216.8" y="87.6">6</text>
<text x="216.8" y="89.2">8</text>
<text x="124.9" y="90.8">9</text>
<text x="124.9" y="92.4">11</text>
<text x="124.9" y="94">13</text>
<text x="124.9" y="95.6">15</text>
<text x="127.7" y="90.8">10</text>
<text x="127.7" y="92.4">12</text>
<text x="127.7" y="94">14</text>
<text x="127.7" y="95.6">16</text>
<text x="152.2" y="90.8">1</text>
<text x="152.2" y="92.4">2</text>
<text x="152.2" y="94">3</text>
<text x="152.2" y="95.6">4</text>
<text x="179.8" y="95.6">4</text>
<text x="179.8" y="94">5</text>
<text x="179.8" y="92.4">6</text>
<text x="179.8" y="90.8">7</text>
<text x="213.4" y="90.8">9</text>
<text x="213.4" y="92.4">11</text>
<text x="213.4" y="94">13</text>
<text x="213.4" y="95.6">15</text>
<text x="216.1" y="90.8">10</text>
<text x="216.1" y="92.4">12</text>
<text x="216.1" y="94">14</text>
<text x="216.1" y="95.6">16</text>
<text x="124.9" y="97.2">17</text>
<text x="124.9" y="98.8">19</text>
<text x="124.9" y="100.4">21</text>
<text x="127.7" y="97.2">18</text>
<text x="127.7" y="98.8">20</text>
<text x="127.7" y="100.4">22</text>
<text x="152.2" y="97.2">5</text>
<text x="152.2" y="98.8">6</text>
<text x="152.2" y="100.4">7</text>
<text x="179.8" y="100.4">1</text>
<text x="179.8" y="98.8">2</text>
<text x="179.8" y="97.2">3</text>
<text x="213.4" y="97.2">17</text>
<text x="213.4" y="98.8">19</text>
<text x="213.4" y="100.4">21</text>
<text x="216.1" y="97.2">18</text>
<text x="216.1" y="98.8">20</text>
<text x="216.1" y="100.4">22</text>
<text x="124.9" y="102">23</text>
<text x="124.9" y="103.7">25</text>
<text x="124.9" y="105.3">27</text>
<text x="124.9" y="106.9">29</text>
<text x="127.7" y="102">24</text>
<text x="127.7" y="103.7">26</text>
<text x="127.7" y="105.3">28</text>
<text x="127.7" y="106.9">30</text>
<text x="152.2" y="102">8</text>
<text x="179.8" y="106.9">8</text>
<text x="213.4" y="102">23</text>
<text x="213.4" y="103.7">25</text>
<text x="213.4" y="105.3">27</text>
<text x="213.4" y="106.9">29</text>
<text x="216.1" y="102">24</text>
<text x="216.1" y="103.7">26</text>
<text x="216.1" y="105.3">28</text>
<text x="216.1" y="106.9">30</text>
<text x="124.9" y="108.5">31</text>
<text x="124.9" y="110.1">33</text>
<text x="124.9" y="111.7">35</text>
<text x="124.9" y="113.3">37</text>
<text x="127.7" y="108.5">32</text>
<text x="127.7" y="110.1">34</text>
<text x="127.7" y="111.7">36</text>
<text x="127.7" y="113.3">38</text>
<text x="152.2" y="108.5">1</text>
<text x="152.2" y="110.1">2</text>
<text x="152.2" y="111.7">3</text>
<text x="152.2" y="113.3">4</text>
<text x="179.8" y="113.3">4</text>
<text x="179.8" y="111.7">5</text>
<text x="179.8" y="110.1">6</text>
<text x="179.8" y="108.5">7</text>
<text x="213.4" y="108.5">31</text>
<text x="213.4" y="110.1">33</text>
<text x="213.4" y="111.7">35</text>
<text x="213.4" y="113.3">37</text>
<text x="216.1" y="108.5">32</text>
<text x="216.1" y="110.1">34</text>
<text x="216.1" y="111.7">36</text>
<text x="216.1" y="113.3">38</text>
<text x="152.2" y="114.9">5</text>
<text x="152.2" y="116.5">6</text>
<text x="179.8" y="118.1">1</text>
<text x="179.8" y="116.5">2</text>
<text x="179.8" y="114.9">3</text>
<text x="201.5" y="157.9">Title: Extension connectors</text>
<text x="201.5" y="160.3">Project: NUCLEO-XXXXRX</text>
<text x="201.5" y="162.7">Size: A4</text>
<text x="201.5" y="165.2">Date: 1/28/2014</text>
<text x="209.8" y="162.7">Reference: MB1136</text>
<text x="226.7" y="165.2">Sheet: 4</text>
<text x="226.7" y="162.7">Revision: C.1</text>
<text x="233" y="165.2">of 4</text>
</g>
<g font-size="1.1" fill="#000080">
<text x="194.5" y="70.8">Close only for F302</text>
<text x="194.5" y="69.2">SB20,SB24,SB29</text>
<text x="236.4" y="112.6">Open only for F302</text>
<text x="236.4" y="111">SB25,SB28,SB35</text>
<text x="147.9" y="125.5">SB46,SB52</text>
<text x="147.9" y="127.1">Close only for I2C on A4/A5</text>
</g>
</svg>
